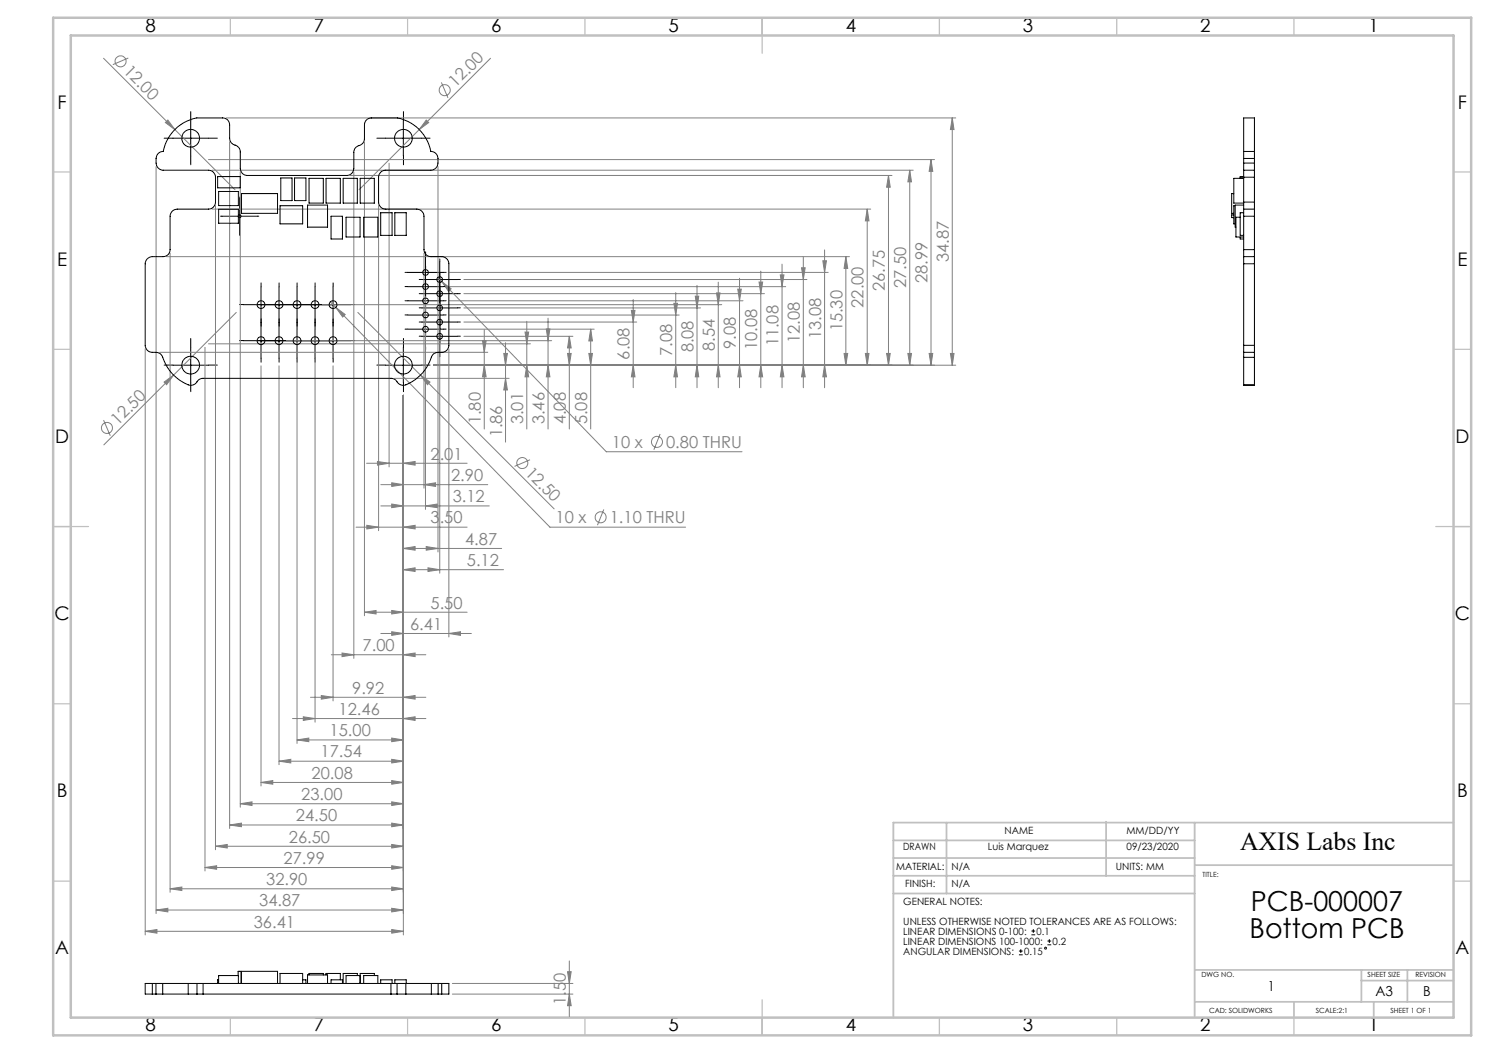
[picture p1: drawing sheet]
<svg xmlns="http://www.w3.org/2000/svg" width="420mm" height="297mm" viewBox="0 0 420 297" stroke-linecap="round" stroke-linejoin="round" font-family="sans-serif">
<g fill="none" stroke="#808080" stroke-width=".28">
<path d="M29.2 16.4l37.1 37.1M36.2 16.4l-4.4 1.8M138.4 16.4l-37.1 37.1M46.6 34.6l.7-.7 2 2.6zM63.8 33.3h205.8M120.2 33.9l.7 .7-2.6 1.9zM124.5 23.2l1.9 4.4M268.6 33.3v69.7M268.6 33.3l.5 3.2h-1zM44 47v210.7M58.8 45h204.8M59.8 59h185.8"/>
<path d="M59.8 48h197.8M60.8 58v181.7M64.8 40v193.7M67.8 48.5v179.2M98.8 49.5h152.8M99.8 48.5v137.2M102.8 40.1v133.6M106.8 58v91.7M109.7 46v85.7M123.5 47v108.7M244.6 59v44M244.6 59l.5 3.3h-1z"/>
<path d="M250.6 49.5v53.5M250.6 49.5l.5 3.3h-1zM256.6 48v55M256.6 48l.5 3.3h-1zM262.6 45v58M262.6 45l.5 3.3h-1zM47 72.4h192.6M48 71.4v180.3M119.6 71.4v66.3M123.5 78.3l1.1 1.1M124.6 79.4l2.6 2.1-.7 .7zM124.6 79.4l46.4 48h38.3"/>
<path d="M126.8 76.8h106.8M130.8 78.8h96.8M202.6 79.6v29.8M208.6 78.5v30.9M214.1 79.5h1l-.5 3.3zM214.6 76.5v32.9M220.1 77.5h1l-.5 3.4zM220.6 74.5v34.9M226.1 75.5h1l-.5 3.3zM226.6 72.5v36.9M232.1 73.6h1l-.5 3.2zM232.6 70.5v38.9"/>
<path d="M238.6 72.4v30.6M238.6 72.4l.5 3.3h-1zM41 98.4v165.3M45 99.4h92.6M57.8 98v147.7M58.8 97h90.8M66.6 88.1l-37.3 37.4M80.7 96.1h74.9M83.8 93v116.7M88.9 93v110.7M90.9 85.9h112.7M93.2 85.1l1.5 1.6"/>
<path d="M94.7 86.7l2.7 2-.7 .7zM94.7 86.7l60.4 62h38.3M100.9 88.1l17.7 17.7M120 83.6v60.1M124 85.7v76M126.6 98.4v81.3M126.8 92.8h40.8M126.8 80.9h94.8M126.8 84.8h82.8M126.8 88.9h64.8M130.8 82.8h84.8M130.8 86.9h66.8"/>
<path d="M130.8 90.8h48.8M130.8 94.9h30.8M136.1 96.1h1l-.5 3.3zM136.6 93v28M142.1 99.7h1l-.5 3.3zM142.6 96.7v28M148.1 93.7h1l-.5 3.3zM148.6 90.6v30.4M154.1 92.8h1l-.5 3.3zM154.6 89.7v31.3M160.1 99.7h1l-.5 3.3zM160.6 94.9v26.1"/>
<path d="M160.6 94.9l.5 3.2h-1zM166.1 99.7h1l-.5 3.3zM166.6 92.8v28.2M166.6 92.8l.5 3.4h-1zM178.1 87.6h1l-.5 3.2zM178.6 84.5v24.9M190.1 85.5h1l-.5 3.4zM190.6 82.5v26.9M196.1 83.5h1l-.5 3.4zM196.6 80.5v28.9M202.1 82.6h1l-.5 3.3zM208.1 81.6h1l-.5 3.2z"/>
<path d="M238.1 99.7h1l-.5 3.3zM244.1 99.7h1l-.5 3.3zM250.1 99.7h1l-.5 3.3zM256.1 99.7h1l-.5 3.3zM262.1 99.7h1l-.5 3.3zM268.1 99.7h1l-.5 3.3zM29.2 118.5l1.9 4.4M46.3 107.8l2.7-2-2 2.7zM73.6 103.2v118.5M78.7 103.2v112.5M93.9 103.2v94.5M111.3 106.7h32.3"/>
<path d="M113.8 111.5v152.2M118.6 105.8l2.7 2-.7 .7zM118.6 105.8l37.7 37.7M122.3 103h147.3M136.6 103l.5 3.3h-1zM142.6 106.7l.5 3.3h-1zM148.6 103l.5 3.3h-1zM154.6 103l.5 3.3h-1zM178.6 103l.5 3.3h-1zM190.6 103l.5 3.3h-1zM196.6 103l.5 3.3h-1zM202.6 103l.5 3.3h-1z"/>
<path d="M208.6 103l.5 3.3h-1zM214.6 103l.5 3.3h-1zM220.6 103l.5 3.3h-1zM226.6 103l.5 3.3h-1zM232.6 103l.5 3.3h-1zM103.4 130.7h28.4M106.5 130.2l3.2 .5-3.2 .5zM107.4 136.7h30.2M110.5 136.2l3.3 .5-3.3 .5zM113.8 130.7l3.3-.5v1zM119.6 136.7l3.3-.5v1zM149.5 129.7l-4.4 1.8"/>
<path d="M186.2 122.4l-1.8 4.5M100.4 148.7h31.4M103.5 148.2l3.3 .5-3.3 .5zM107.4 142.7h30.6M110.5 142.2l3.3 .5-3.3 .5zM113.8 148.7l3.3-.5v1zM113.8 154.7l3.3-.5v1zM113.8 154.7h27.7M120 142.7l3.3-.5v1zM120.2 154.2l3.3 .5-3.3 .5zM170.3 143.7l-1.8 4.4M102.8 172.7l3.3-.5v1z"/>
<path d="M102.8 172.7h29M107.4 178.7h25.6M110.5 172.2l3.3 .5-3.3 .5zM110.5 178.2l3.3 .5-3.3 .5zM113.8 160.7l3.3-.5v1zM113.8 160.7h28.2M120.7 160.2l3.3 .5-3.3 .5zM126.6 178.7l3.3-.5v1zM87.6 196.7h32.5M90.6 196.2l3.3 .5-3.3 .5zM93.5 184.7h26.6M96.5 184.2l3.3 .5-3.3 .5z"/>
<path d="M113.8 184.7l3.3-.5v1zM113.8 196.7l3.3-.5v1zM78.7 214.7l3.3-.5v1zM78.7 214.7h35.1M82.5 202.7h37.6M83.8 208.7l3.3-.5v1zM83.8 208.7h30M85.5 202.2l3.4 .5-3.4 .5zM110.5 208.2l3.3 .5-3.3 .5zM110.5 214.2l3.3 .5-3.3 .5zM113.8 202.7l3.3-.5v1zM60.8 238.7l3.3-.5v1z"/>
<path d="M60.8 238.7h53M64.8 232.7l3.3-.5v1zM64.8 232.7h49M67.8 226.7l3.3-.5v1zM67.8 226.7h46M73.6 220.7l3.3-.5v1zM73.6 220.7h40.2M110.5 238.2l3.3 .5-3.3 .5zM110.5 232.2l3.3 .5-3.3 .5zM110.5 226.2l3.3 .5-3.3 .5zM110.5 220.2l3.3 .5-3.3 .5zM44 256.7l3.3-.5v1z"/>
<path d="M44 256.7h69.8M48 250.7l3.3-.5v1zM48 250.7h65.8M57.8 244.7l3.3-.5v1zM57.8 244.7h56M110.5 244.2l3.3 .5-3.3 .5zM110.5 250.2l3.3 .5-3.3 .5zM110.5 256.2l3.3 .5-3.3 .5zM41 262.7l3.3-.5v1zM41 262.7h72.8M110.5 262.2l3.3 .5-3.3 .5zM127.6 277.4h34"/>
<path d="M160.1 274.1h1l-.5 3.3zM160.6 271v15.7M127.6 280.4h34M160.6 280.4l.5 3.3h-1z"/>
<circle cx="34" cy="17.3" r="1.56"/>
<circle cx="125.4" cy="25.4" r="1.55"/>
<circle cx="30.2" cy="120.7" r="1.56"/>
<circle cx="147.3" cy="130.6" r="1.56"/>
<circle cx="185.3" cy="124.6" r="1.56"/>
<circle cx="169.4" cy="145.9" r="1.55"/>
</g>
<g fill="none" stroke="#000" stroke-width=".28">
<path d="M48.8 39h10M53.8 34v10M108.8 39h10M113.8 34v10M67.6 56v10M62.6 61h10M115 76.8h10M119 78.8h10M120 71.9v26M124 73.8v26M53.8 98v10M68.6 85.9h30.4"/>
<path d="M68.6 96.1h30.4M73.6 80.9v10M73.6 91.1v10M78.7 80.9v10M78.7 91.1v10M83.8 80.9v10M83.8 91.1v10M88.9 80.9v10M88.9 91.1v10M93.9 80.9v10M93.9 91.1v10M113.8 98v10"/>
<path d="M115 92.8h10M115 80.9h10M115 84.8h10M115 88.9h10M119 82.8h10M119 86.9h10M119 90.8h10M119 94.9h10M48.8 103h10M108.8 103h10M287.4 269.3h1.1M287.4 268.2h1.1"/>
<path d="M287.9 267.7v1.1M290.9 263.7h1.1M290.9 262.6h1.1M291.5 262.1v1M295.5 266.5h1M295.5 265.4h1M296 264.9v1.1"/>
<circle cx="294.9" cy="267.4" r=".26"/>
</g>
<g fill="none" stroke="#000" stroke-width=".28" stroke-dasharray="15.2 1.3 1.3 1.3">
<path d="M48.8 39h-2.5M53.8 34v-2.5M58.8 39h2.5M108.8 39h-2.5M113.8 34v-2.5M118.8 39h2.5M53.8 44v2.5M67.6 56v-.4M113.8 44v2.5M62.6 61h-.4M67.6 66v.4M72.6 61h.4"/>
<path d="M115 76.8h-.8M119 78.8h-.8M120 71.8v-.8M120 75.8v-.8M120 79.8v-.8M124 73.8v-.8M124 77.8v-.8M125 76.8h.8M129 78.8h.8M53.8 98v-2.5M68.6 96.1h-1.1M68.6 85.9h-1.1"/>
<path d="M73.6 91.1v-1.1M73.6 80.9v-1.1M73.6 90.9v1.1M73.7 96.1h-1.1M73.7 85.9h-1.1M78.6 96.1h1.1M78.6 85.9h1.1M78.7 91.1v-1.1M78.7 80.9v-1.1M78.7 90.9v1.1M78.8 85.9h-1.1M78.8 96.1h-1.1"/>
<path d="M83.7 96.1h1.1M83.7 85.9h1.1M83.8 80.9v-1.1M83.8 90.9v1.1M83.8 91.1v-1.1M83.9 85.9h-1.1M83.9 96.1h-1.1M88.8 85.9h1.1M88.8 96.1h1.1M88.9 80.9v-1.1M88.9 90.9v1.1M88.9 91.1v-1.1"/>
<path d="M89 96.1h-1.1M89 85.9h-1.1M93.9 85.9h1.1M93.9 96.1h1.1M94 91.1v-1.1M94 80.9v-1.1M94 90.9v1.1M99 96.1h1.1M99 85.9h1.1M113.8 98v-2.5M115 92.8h-.8M115 80.8h-.8"/>
<path d="M115 84.8h-.8M115 88.8h-.8M119 82.8h-.8M119 86.8h-.8M119 90.8h-.8M119 94.8h-.8M120 81.8v.8M120 87.8v-.8M120 97.8v.8M120 85.8v.8M120 89.8v.8M120 83.8v-.8"/>
<path d="M120 93.8v.8M124 83.8v.8M124 87.8v.8M124 81.8v-.8M124 91.8v.8M124 85.8v-.8M124 95.8v.8M124 89.8v-.8M124 99.8v.8M125 92.8h.8M125 80.8h.8M125 84.8h.8"/>
<path d="M125 88.8h.8M129 82.8h.8M129 86.8h.8M129 90.8h.8M129 94.8h.8M48.8 103h-2.5M53.8 108v2.5M58.8 103h2.5M73.6 101.1v1.1M78.7 101.1v1.1M83.8 101.1v1.1M88.9 101.1v1.1"/>
<path d="M94 101.1v1.1M108.8 103h-2.5M113.8 108v2.5M118.8 103h2.5"/>
</g>
<g fill="none" stroke="#c0c0c0" stroke-width=".35">
<path d="M65 5v5M115 5v5M165 5v5M215 5v10M265 5v5M315 5v5M365 5v5M15 48.5h5M410 48.5h5M15 98.5h5M410 98.5h5M15 148.5h10"/>
<path d="M405 148.5h10M15 198.5h5M410 198.5h5M15 248.5h5M410 248.5h5M65 287v5M115 287v5M165 287v5M215 282v10M265 287v5M315 287v5M365 287v5"/>
</g>
<g fill="none" stroke="#c0c0c0" stroke-width=".5">
<path d="M252 237h85M267 232v20M312 231.8v15.2M337 232v54.8M410 232h-158v55M252 252h85M252 247h85M252 242h85M337 244h73M337 273.6h73M384 273.6v9M384 276.6h26"/>
<path d="M397 273.6v9M337 282.6h73M365 282.6v4.4M387.5 282.8v4.2"/>
</g>
<path d="M15 5h400v287h-400zM20 10h390v277h-390z" fill="none" stroke="#c0c0c0" stroke-width=".7"/>
<g fill="#808080">
<path d="M46.6 34.6l.7-.7 2 2.6z"/>
<path d="M120.2 33.9l.7 .7-2.6 1.9z"/>
<path d="M46.3 107.8l2.7-2-2 2.7z"/>
<path d="M118.6 105.8l2.7 2-.7 .7z"/>
<path d="M120.2 154.2l3.3 .5-3.3 .5zM113.8 154.7l3.3-.5v1zM119.6 136.7l3.3-.5v1zM110.5 136.2l3.3 .5-3.3 .5zM126.6 178.7l3.3-.5v1zM110.5 178.2l3.3 .5-3.3 .5zM110.5 208.2l3.3 .5-3.3 .5zM83.8 208.7l3.3-.5v1zM110.5 220.2l3.3 .5-3.3 .5zM73.6 220.7l3.3-.5v1zM110.5 214.2l3.3 .5-3.3 .5zM78.7 214.7l3.3-.5v1zM113.8 196.7l3.3-.5v1zM90.6 196.2l3.3 .5-3.3 .5zM113.8 202.7l3.3-.5v1zM85.5 202.2l3.4 .5-3.4 .5z"/>
<path d="M57.8 244.7l3.3-.5v1zM110.5 244.2l3.3 .5-3.3 .5zM41 262.7l3.3-.5v1zM110.5 262.2l3.3 .5-3.3 .5zM48 250.7l3.3-.5v1zM110.5 250.2l3.3 .5-3.3 .5zM60.8 238.7l3.3-.5v1zM110.5 238.2l3.3 .5-3.3 .5zM44 256.7l3.3-.5v1zM110.5 256.2l3.3 .5-3.3 .5zM64.8 232.7l3.3-.5v1zM110.5 232.2l3.3 .5-3.3 .5zM96.5 184.2l3.3 .5-3.3 .5zM113.8 184.7l3.3-.5v1zM102.8 172.7l3.3-.5v1zM110.5 172.2l3.3 .5-3.3 .5zM106.5 130.2l3.2 .5-3.2 .5zM113.8 130.7l3.3-.5v1zM103.5 148.2l3.3 .5-3.3 .5zM113.8 148.7l3.3-.5v1zM94.7 86.7l2 2.7 .7-.7zM124.6 79.4l1.9 2.8 .7-.7zM110.5 142.2l3.3 .5-3.3 .5zM120 142.7l3.3-.5v1zM113.8 160.7l3.3-.5v1zM120.7 160.2l3.3 .5-3.3 .5z"/>
<path d="M67.8 226.7l3.3-.5v1zM110.5 226.2l3.3 .5-3.3 .5z"/>
<path d="M142.6 106.7l.5 3.3h-1zM142.1 99.7h1l-.5 3.3zM202.6 103l.5 3.3h-1zM202.1 82.6h1l-.5 3.3zM154.6 103l.5 3.3h-1zM154.1 92.8h1l-.5 3.3zM232.6 103l.5 3.3h-1zM232.1 73.6h1l-.5 3.2zM226.6 103l.5 3.3h-1zM226.1 75.5h1l-.5 3.3zM166.1 99.7h1l-.5 3.3zM166.6 92.8l.5 3.4h-1zM220.6 103l.5 3.3h-1zM220.1 77.5h1l-.5 3.4zM214.6 103l.5 3.3h-1zM214.1 79.5h1l-.5 3.3zM208.6 103l.5 3.3h-1zM208.1 81.6h1l-.5 3.2zM196.6 103l.5 3.3h-1zM196.1 83.5h1l-.5 3.4zM190.6 103l.5 3.3h-1zM190.1 85.5h1l-.5 3.4zM178.6 103l.5 3.3h-1zM178.1 87.6h1l-.5 3.2zM160.1 99.7h1l-.5 3.3zM160.6 94.9l.5 3.2h-1z"/>
<path d="M148.1 93.7h1l-.5 3.3zM148.6 103l.5 3.3h-1zM136.1 96.1h1l-.5 3.3zM136.6 103l.5 3.3h-1zM238.6 72.4l.5 3.3h-1zM238.1 99.7h1l-.5 3.3zM244.6 59l.5 3.3h-1zM244.1 99.7h1l-.5 3.3zM256.6 48l.5 3.3h-1zM256.1 99.7h1l-.5 3.3zM262.6 45l.5 3.3h-1zM262.1 99.7h1l-.5 3.3zM250.6 49.5l.5 3.3h-1zM250.1 99.7h1l-.5 3.3zM160.1 274.1h1l-.5 3.3zM160.6 280.4l.5 3.3h-1z"/>
<path d="M268.6 33.3l.5 3.2h-1zM268.1 99.7h1l-.5 3.3z"/>
</g>
<g fill="none" stroke="#000" stroke-width=".28">
<path d="M49.3 36.5l2.4-1.8 2.8-1.2 1-.2h7.3a1.93 1.93 0 0 1 2 1.9v3.8a2.46 2.46 0 0 0 2.1 2.2l.7 .7 .2 .6v5a1.99 1.99 0 0 0 2 2h28a1.99 1.99 0 0 0 2-2v-4.5a2.38 2.38 0 0 1 2.1-2.2l.5-.4 .4-1v-4.2a1.93 1.93 0 0 1 2-1.9h7.3a11.9 11.9 0 0 1 9.4 9.4 1.99 1.99 0 0 1 2 2v1.3a2.05 2.05 0 0 1-2 2h-12.7a1.99 1.99 0 0 0-2 2v7a1.99 1.99 0 0 0 2 2h8.8a2.05 2.05 0 0 1 2 2v9.4a1.93 1.93 0 0 0 2 2h3a2.05 2.05 0 0 1 2 2v23a2.24 2.24 0 0 1-3 2 1.95 1.95 0 0 0-1.9 1.4 12.1 12.1 0 0 1-7.9 7.9 2.71 2.71 0 0 1-2.3-1.6l-.9-.4h-53.3a2.59 2.59 0 0 0-2.2 1.5l-1 .5a8.8 8.8 0 0 1-5.8-3.6l-1.2-1.6-.9-1.8a2.57 2.57 0 0 0-3.2-2.3 1.99 1.99 0 0 1-2-2v-23a2.05 2.05 0 0 1 2-2h3a1.93 1.93 0 0 0 2-2v-9.4a2.05 2.05 0 0 1 2-2h8.8a1.99 1.99 0 0 0 2-2v-7a1.99 1.99 0 0 0-2-2h-12.8a2.05 2.05 0 0 1-2-2v-1.3a1.99 1.99 0 0 1 2-2l1-2.9 1-1.7zM61.4 49.8h6.4v3.2h-6.4zM61.7 54h5.5v4h-5.5zM68.1 54.6h10.2v5.6h-10.2zM79 58h6.4v5.1h-6.4zM79.2 50.2h3.2v6.4h-3.2zM83.1 50.2h3.2v6.4h-3.2zM86.7 57.9h5.7v6.2h-5.7zM87.2 50.3h4v7h-4zM92 50.3h4v7h-4zM96.8 50.3h4v7h-4zM101.6 50.3h4v7h-4z"/>
<path d="M348 54.6h-.6v5.6h.6M348.4 58h-.4v5.1h.4M349.8 50.2h1M350.8 42.7v2M350.8 46v2M350.8 42.7v-9.4h3v9.4M350.8 59v2M350.8 48v2M350.8 57v2M350.8 50.3h-2.8v7h2.8M350.8 57.9h-2.4v6.2h.2M350.8 49.8h-1v.5"/>
<path d="M350.8 59h3M350.8 48h3M350.8 44.7v1.3M350.8 50v7M350.8 42.7h3M350.8 44.7h3M350.8 46h3M350.8 50h3M350.8 57h3M353.8 42.7v2M353.8 46v2M353.8 59v2"/>
<path d="M353.8 48v2M353.8 57v2M353.8 44.7v1.3M353.8 50v7M67.2 60.8v-1.8h-5.5v4h5.5v-1.8M93.4 61h3.2v6.4h-3.2zM97.6 61.3h4v5.5h-4zM102.6 61.3h4v5.5h-4zM107.4 60h3.2v6.4h-3.2zM111.4 60h3.2v6.4h-3.2zM348 60.6h-.6v.8h.6M349.8 61.3h-1.2v5.5h2.2"/>
<path d="M349.8 66.8v.6h1M350.8 72.4v2M350.8 70.4v2M350.8 60h-1v6.4h1M350.8 61h3M350.8 72.4h3M350.8 74.4h3M350.8 61v9.4M350.8 74.4v23M350.8 70.4h3M353.8 72.4v2M353.8 70.4v2"/>
<path d="M353.8 61v9.4M353.8 74.4v23M350.8 97.4v2M350.8 99.4v1.4M350.8 99.4h3M350.8 97.4h3M353.8 97.4v2M353.8 99.4v1.4M350.8 100.8v7.7M350.8 108.5v.2l3-.2M350.8 100.8h3M350.8 108.5h3"/>
<path d="M353.8 100.8v7.7M43 277.4h-2v3h2M43 277.4h1M43 277.4v3M44 277.4h1.9M44 277.4v3M45.9 277.4h7.2M45.9 277.4v3M53.1 277.4h2.5M53.1 277.4v3M55.6 277.4h1.7M55.6 277.4v3"/>
<path d="M57.3 277.4v3M57.3 277.4h53M61.7 277.4v-2.2h5.5v2.2M61.7 276.4h-.3v1M67.2 275.2v-1.2h.8v3.4M68.1 277.4v-3.4h10.2v3.4M79 277.4v-2.8h6.4v2.8M85.4 276.4h.9v1M86.7 277.4v-2.4h5.7v2.4M87.2 275v-.4h4v.4M92 275v-.4h4v1.8M93.4 277.4v-1h3.2v1"/>
<path d="M97.6 277.4v-2.2h4v2.2M100.8 275.2v-.6h-4v2.8M102.6 277.4v-2.2h4v2.2M105.6 275.2v-.6h-4v2.8M107.4 277.4v-1h3.2v1M110.3 277.4h1.7M110.3 277.4v3M111.4 277.4v-1h3.2v1M112 277.4h2.5M112 277.4v3M114.5 277.4h7.2M114.5 277.4v3"/>
<path d="M121.7 277.4h1.9M121.7 277.4v3M123.6 277.4v3M123.6 277.4h1M124.6 277.4h2v3h-2M124.6 277.4v3M43 280.4h1M44 280.4h1.9M45.9 280.4h7.2M53.1 280.4h2.5M55.6 280.4h1.7M57.3 280.4h53"/>
<path d="M110.3 280.4h1.7M112 280.4h2.5M114.5 280.4h7.2M121.7 280.4h1.9M123.6 280.4h1"/>
<circle cx="53.8" cy="39" r="2.5"/>
<circle cx="113.8" cy="39" r="2.5"/>
<circle cx="67.6" cy="61" r=".39"/>
<circle cx="120" cy="76.8" r=".8"/>
<circle cx="124" cy="78.9" r=".8"/>
<circle cx="73.6" cy="85.9" r="1.09"/>
<circle cx="73.6" cy="96.1" r="1.09"/>
<circle cx="78.7" cy="85.9" r="1.09"/>
<circle cx="78.7" cy="96.1" r="1.09"/>
<circle cx="83.8" cy="85.9" r="1.09"/>
<circle cx="83.8" cy="96.1" r="1.09"/>
<circle cx="88.9" cy="85.9" r="1.09"/>
<circle cx="88.9" cy="96.1" r="1.09"/>
<circle cx="93.9" cy="85.9" r="1.09"/>
<circle cx="93.9" cy="96.1" r="1.09"/>
<circle cx="120" cy="92.9" r=".8"/>
<circle cx="120" cy="84.8" r=".8"/>
<circle cx="120" cy="88.8" r=".8"/>
<circle cx="120" cy="80.8" r=".8"/>
<circle cx="124" cy="82.8" r=".8"/>
<circle cx="124" cy="86.9" r=".8"/>
<circle cx="124" cy="90.8" r=".8"/>
<circle cx="124" cy="94.8" r=".8"/>
<circle cx="53.8" cy="103" r="2.51"/>
<circle cx="113.8" cy="103" r="2.51"/>
</g>
<g font-size="7.8">
<text x="352.8" y="256.9">PCB-000007</text>
<text x="352.5" y="264.6">Bottom PCB</text>
</g>
<text font-size="7.3" x="349.8" y="239.7">AXIS Labs Inc</text>
<g font-size="5.3">
<text x="41" y="8.9">8</text>
<text x="88.5" y="8.9">7</text>
<text x="138.5" y="8.9">6</text>
<text x="188.5" y="8.9">5</text>
<text x="238.5" y="8.9">4</text>
<text x="288.5" y="8.9">3</text>
<text x="338.5" y="8.9">2</text>
<text x="386" y="8.9">1</text>
<text x="16.2" y="30.7">F</text>
<text x="411.2" y="30.7">F</text>
<text x="16.1" y="74.9">E</text>
<text x="411.1" y="74.9">E</text>
<text x="15.5" y="124.9">D</text>
<text x="410.5" y="124.9">D</text>
<text x="15.4" y="174.9">C</text>
<text x="410.4" y="174.9">C</text>
<text x="16" y="224.9">B</text>
<text x="411" y="224.9">B</text>
<text x="15.5" y="269.2">A</text>
<text x="410.5" y="269.2">A</text>
<text x="41" y="290.9">8</text>
<text x="88.5" y="290.9">7</text>
<text x="138.5" y="290.9">6</text>
<text x="188.5" y="290.9">5</text>
<text x="238.5" y="290.9">4</text>
<text x="288.5" y="290.9">3</text>
<text x="338.5" y="290.9">2</text>
<text x="386" y="290.9">1</text>
</g>
<g font-size="4.7" fill="#808080">
<text x="34.6" y="20.3" transform="rotate(45 34.6 20.3)">12.00</text>
<text x="128.5" y="24.8" transform="rotate(-45 128.5 24.8)">12.00</text>
<text x="267.6" y="73.9" transform="rotate(-90 267.6 73.9)">34.87</text>
<text x="249.6" y="82" transform="rotate(-90 249.6 82)">26.75</text>
<text x="255.6" y="81.3" transform="rotate(-90 255.6 81.3)">27.50</text>
<text x="261.6" y="79.8" transform="rotate(-90 261.6 79.8)">28.99</text>
<text x="243.6" y="86.8" transform="rotate(-90 243.6 86.8)">22.00</text>
<text x="231.6" y="95.7" transform="rotate(-90 231.6 95.7)">13.08</text>
<text x="237.6" y="93.5" transform="rotate(-90 237.6 93.5)">15.30</text>
<text x="177.6" y="101.4" transform="rotate(-90 177.6 101.4)">6.08</text>
<text x="189.6" y="100.4" transform="rotate(-90 189.6 100.4)">7.08</text>
<text x="195.6" y="99.4" transform="rotate(-90 195.6 99.4)">8.08</text>
<text x="201.6" y="99" transform="rotate(-90 201.6 99)">8.54</text>
<text x="207.6" y="98.4" transform="rotate(-90 207.6 98.4)">9.08</text>
<text x="213.6" y="98.7" transform="rotate(-90 213.6 98.7)">10.08</text>
<text x="219.6" y="97.7" transform="rotate(-90 219.6 97.7)">11.08</text>
<text x="225.6" y="96.7" transform="rotate(-90 225.6 96.7)">12.08</text>
<text x="135.6" y="119.7" transform="rotate(-90 135.6 119.7)">1.80</text>
<text x="147.6" y="119.7" transform="rotate(-90 147.6 119.7)">3.01</text>
<text x="153.6" y="119.7" transform="rotate(-90 153.6 119.7)">3.46</text>
<text x="159.6" y="119.7" transform="rotate(-90 159.6 119.7)">4.08</text>
<text x="165.6" y="119.7" transform="rotate(-90 165.6 119.7)">5.08</text>
<text x="33.2" y="120.1" transform="rotate(-45 33.2 120.1)">12.50</text>
<text x="141.6" y="123.4" transform="rotate(-90 141.6 123.4)">1.86</text>
<text x="121.4" y="129.7">2.01</text>
<text x="172.6" y="126.3">10 x</text>
<text x="187.9" y="126.3">0.80 THRU</text>
<text x="127.2" y="135.7">2.90</text>
<text x="147.9" y="133.6" transform="rotate(45 147.9 133.6)">12.50</text>
<text x="127.7" y="141.7">3.12</text>
<text x="121.4" y="147.7">3.50</text>
<text x="156.7" y="147.6">10 x</text>
<text x="172" y="147.6">1.10 THRU</text>
<text x="131.2" y="153.7">4.87</text>
<text x="131.7" y="159.7">5.12</text>
<text x="121.4" y="171.7">5.50</text>
<text x="115.7" y="177.7">6.41</text>
<text x="102.3" y="183.7">7.00</text>
<text x="99.4" y="195.7">9.92</text>
<text x="95.5" y="201.7">12.46</text>
<text x="93" y="207.7">15.00</text>
<text x="90.4" y="213.6">17.54</text>
<text x="87.9" y="219.7">20.08</text>
<text x="85" y="225.7">23.00</text>
<text x="83.5" y="231.7">24.50</text>
<text x="81.5" y="237.7">26.50</text>
<text x="80" y="243.7">27.99</text>
<text x="75.1" y="249.7">32.90</text>
<text x="73.1" y="255.7">34.87</text>
<text x="71.6" y="261.7">36.41</text>
<text x="159.6" y="283.5" transform="rotate(-90 159.6 283.5)">1.50</text>
</g>
<g font-size="3.9">
<text x="357.6" y="279.6">1</text>
<text x="388" y="280.8">A3</text>
<text x="401.4" y="280.9">B</text>
</g>
<g font-size="2.8">
<text x="254.8" y="239.8">DRAWN</text>
<text x="278.6" y="239.8">Luis Marquez</text>
<text x="283.3" y="235.2">NAME</text>
<text x="317.8" y="235.2">MM/DD/YY</text>
<text x="317.8" y="239.8">09/23/2020</text>
<text x="252.8" y="245.3">MATERIAL:</text>
<text x="268.4" y="245.3">N/A</text>
<text x="314.7" y="245.4">UNITS: MM</text>
<text x="255.4" y="250.2">FINISH:</text>
<text x="268.4" y="250.2">N/A</text>
<text x="254.8" y="255.2">GENERAL NOTES:</text>
<text x="254.8" y="260.8">UNLESS OTHERWISE NOTED TOLERANCES ARE AS FOLLOWS:</text>
<text x="254.8" y="263.6">LINEAR DIMENSIONS 0-100:</text>
<text x="292.4" y="263.6">0.1</text>
<text x="254.8" y="269.3">ANGULAR DIMENSIONS:</text>
<text x="254.8" y="266.5">LINEAR DIMENSIONS 100-1000:</text>
<text x="288.9" y="269.3">0.15</text>
<text x="296.9" y="266.5">0.2</text>
</g>
<g font-size="2">
<text x="339.2" y="247.5">TITLE:</text>
<text x="338.9" y="275.5">DWG NO.</text>
<text x="385.8" y="275.5">SHEET SIZE</text>
<text x="399.3" y="275.5">REVISION</text>
<text x="341" y="285.6">CAD: SOLIDWORKS</text>
<text x="371.1" y="285.6">SCALE:2:1</text>
<text x="392.2" y="285.6">SHEET 1 OF 1</text>
</g>
</svg>
